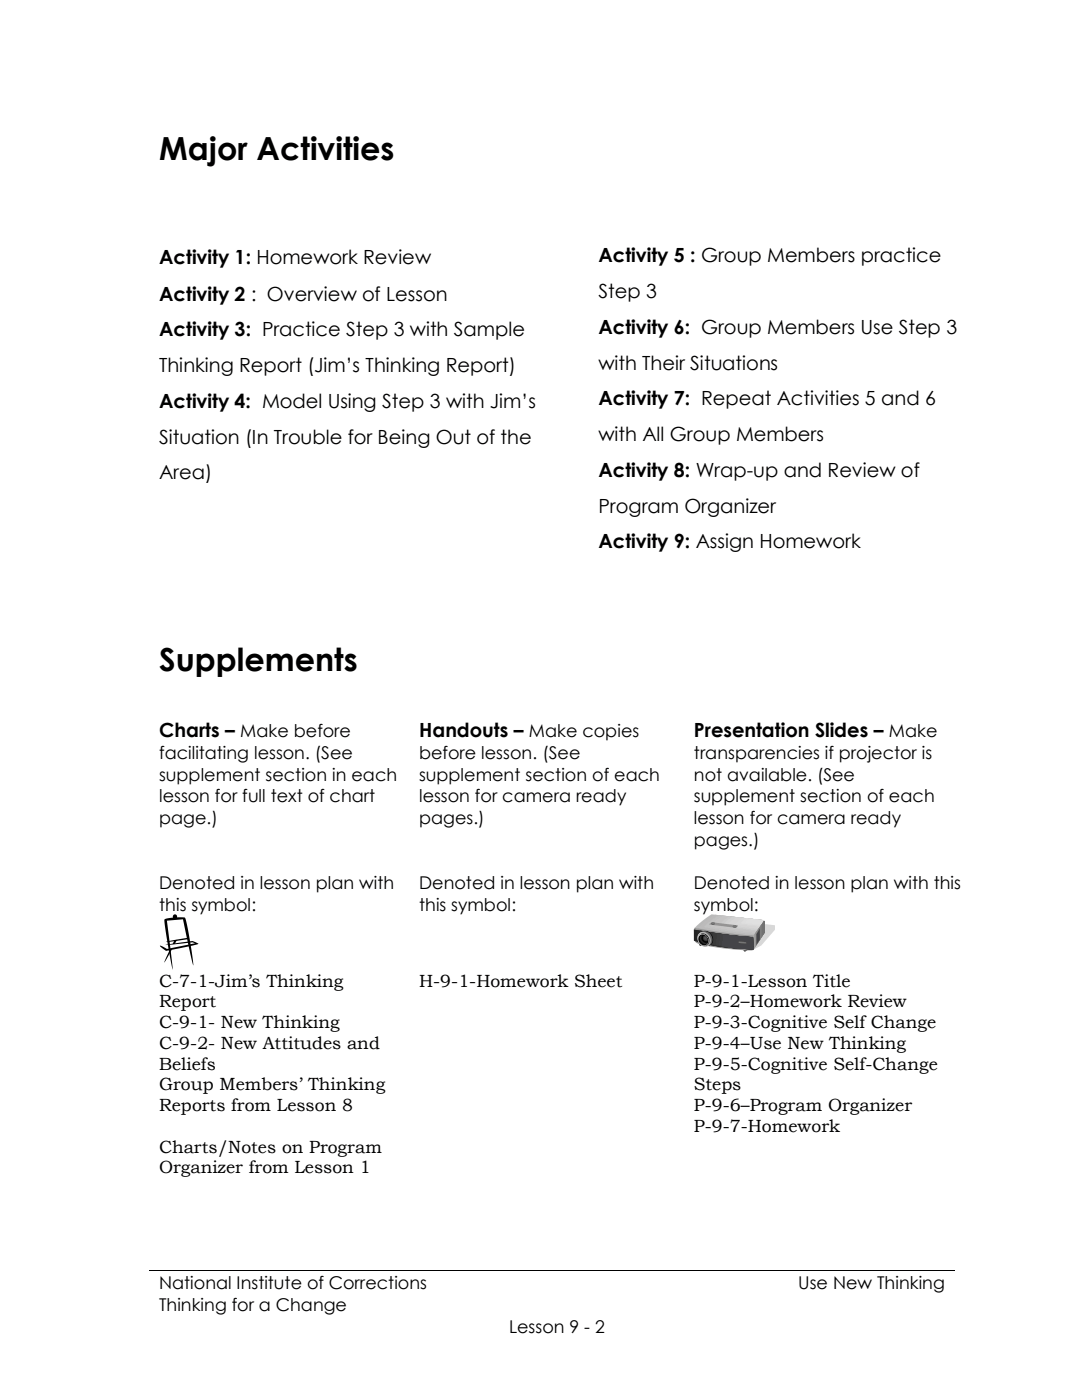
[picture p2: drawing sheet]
<svg xmlns="http://www.w3.org/2000/svg" width="216mm" height="279mm" viewBox="0 0 216 279" stroke-linecap="round" stroke-linejoin="round" font-family="sans-serif">
<path d="M29.9 253.7h68.5M98.6 253.7h30M128.8 253.7h61.7" fill="none" stroke="#000" stroke-width=".2"/>
<g fill="#000">
<path d="M98.4 253.6h.2v.1h-.2z" fill-rule="evenodd"/>
<path d="M128.6 253.6h.2v.1h-.2z" fill-rule="evenodd"/>
</g>
<g fill="#fff">
<path d="M31 48.4h.3v.2h-.3z" fill-rule="evenodd"/>
<path d="M31 48.4h.3v.2h-.3z" fill-rule="evenodd"/>
<path d="M31.3 48.4h80.6v.2h-80.6z" fill-rule="evenodd"/>
<path d="M111.9 48.4h.3v.2h-.3z" fill-rule="evenodd"/>
<path d="M111.9 48.4h.3v.2h-.3z" fill-rule="evenodd"/>
<path d="M31 55.8h.3v.3h-.3z" fill-rule="evenodd"/>
<path d="M31 55.8h.3v.3h-.3z" fill-rule="evenodd"/>
<path d="M31.3 55.8h80.6v.3h-80.6z" fill-rule="evenodd"/>
<path d="M111.9 55.8h.3v.3h-.3z" fill-rule="evenodd"/>
<path d="M111.9 55.8h.3v.3h-.3z" fill-rule="evenodd"/>
<path d="M31 48.6h.3v7.2h-.3z" fill-rule="evenodd"/>
<path d="M111.9 48.6h.3v7.2h-.3z" fill-rule="evenodd"/>
</g>
<g fill="#000">
<path d="M31.9 188.7l1.4 .7 5.6-1.1-.5-.2-5.4 .5 4.4-.7a2.26 2.26 0 0 1 2.2 .5l-5.7 1.2a1.16 1.16 0 0 1-1.6-.4z" fill-rule="evenodd"/>
<path d="M33.1 188l4.5-.9v.3z" fill-rule="evenodd"/>
<path d="M33.9 189.5l.4-.1-1.5 2.7z" fill-rule="evenodd"/>
<path d="M34.8 187.7l.5-.1-.4 .8h-.5z" fill-rule="evenodd"/>
<path d="M32.8 183.5l1.7-.4a.45 .45 0 0 1 .4-.6 .45 .45 0 0 1 .4 .6h1.5a51.9 51.9 0 0 1 1.8 9.6l-2.1-9.2-3.2 .2 1.2 9.8-.1-.1a80.5 80.5 0 0 1-1.6-9.9z" fill-rule="evenodd"/>
</g>
<path d="M150 184.1l4.7 .6v.8l-2.8 3.2-1.5 .8-1.5-3.9z" fill-rule="evenodd" fill="#d8d8d8"/>
<g fill="#4f4449">
<path d="M148.2 189.4l1.2 .1-.7 .4h-.2z" fill-rule="evenodd"/>
<path d="M139.4 188.1l1.1 .3-.9 .4z" fill-rule="evenodd"/>
</g>
<path d="M139 184.8l3-2.3 10.3 1.1 .3 .4-2.3 2.9-8-1-3.7-.7z" fill-rule="evenodd" fill="#bcb7ba"/>
<path d="M139.7 184.9l2.1-1.7a1.86 1.86 0 0 1 2.1-.5l8.4 .9 .3 .4-1.5 1.9a1.27 1.27 0 0 1-1.8 .7l-7-.9-2.8-.6z" fill-rule="evenodd" fill="#bfbabc"/>
<path d="M140.8 184.6l1.5-1.3a1.9 1.9 0 0 1 2.2-.5l6.4 .7a1.87 1.87 0 0 1 1.6 .4l-1.3 1.8a1.19 1.19 0 0 1-1.7 .7l-5.9-.7-3.2-.7z" fill-rule="evenodd" fill="#c4bfc1"/>
<path d="M141.5 184.7l1.6-1.3a1.91 1.91 0 0 1 2.3-.5l5.7 .6a1.76 1.76 0 0 1 1.4 .4l-1.2 1.6a1.1 1.1 0 0 1-1.5 .7l-6.4-.8-2-.5z" fill-rule="evenodd" fill="#c6c1c4"/>
<path d="M142.6 184.5l1.3-1.1a1.77 1.77 0 0 1 2.1-.5l5.2 .6a1.62 1.62 0 0 1 1.3 .4l-1.2 1.5a1.01 1.01 0 0 1-1.3 .6l-4.7-.6-3-.6z" fill-rule="evenodd" fill="#c9c4c6"/>
<path d="M143.3 184.6l.7-.7a2.48 2.48 0 0 1 3-.9l5.4 .7a.66 .66 0 0 1-.4 .8l-.6 .7a.93 .93 0 0 1-1.2 .6l-5-.7-2-.4z" fill-rule="evenodd" fill="#cec6c9"/>
<path d="M144.3 184.4l.6-.5a2.28 2.28 0 0 1 2.6-.8l4.9 .6a.69 .69 0 0 1-.4 .8l-.5 .6a.95 .95 0 0 1-1.4 .4l-4-.5-2-.4z" fill-rule="evenodd" fill="#d3ced1"/>
<path d="M145.2 184.3l.5-.4a1.99 1.99 0 0 1 2.3-.7l4.4 .4 .1 .3-.8 .9a1.15 1.15 0 0 1-1.5 .5l-5.2-.8z" fill-rule="evenodd" fill="#d8d1d3"/>
<path d="M146 184.3l1-.8a1.27 1.27 0 0 1 1.4-.3l4 .5 .1 .2-.7 .8a1.12 1.12 0 0 1-1.6 .4l-3.4-.5-.9-.2z" fill-rule="evenodd" fill="#dbd3d6"/>
<path d="M146.9 184.3l.3-.3a2.02 2.02 0 0 1 2.3-.7l2.9 .4 .1 .1-.4 .5a1.16 1.16 0 0 1-1.6 .6z" fill-rule="evenodd" fill="#ddd6d8"/>
<path d="M147.9 184.1l.1-.2a1.54 1.54 0 0 1 2-.5l2.4 .3 .1 .1-.4 .4a1.13 1.13 0 0 1-1.5 .4l-2.8-.4z" fill-rule="evenodd" fill="#e2dbdd"/>
<path d="M148.8 184l.8-.7 2.8 .4v.1l-.7 .7-3-.4z" fill-rule="evenodd" fill="#e5dde0"/>
<path d="M138.6 185.2l6.4 1 5.3 .5 .1 2.9a38.3 38.3 0 0 1-11.5-1.4l-.4-.5v-2.2z" fill-rule="evenodd" fill="#9b9391"/>
<path d="M152.4 183.8l.2 .5v1.8l-2.3 3.5v-2.8z" fill-rule="evenodd" fill="#a59e9b"/>
<path d="M152.4 183.8l.2 .9a2.85 2.85 0 0 1-.8 2.6l-1.3 2.1v-1.5a2.74 2.74 0 0 1 .7-2.4z" fill-rule="evenodd" fill="#a39999"/>
<path d="M152.4 183.8l.2 .9a2.76 2.76 0 0 1-.7 2.5l-1.2 1.9v-1.4a2.69 2.69 0 0 1 .7-2.5z" fill-rule="evenodd" fill="#9b9396"/>
<path d="M152.4 183.8l.1 .1a3.5 3.5 0 0 1-.9 3.7l-.8 1.2v-1.4a2.6 2.6 0 0 1 .7-2.3z" fill-rule="evenodd" fill="#998e93"/>
<path d="M152.5 183.8v.2a3.8 3.8 0 0 1-1 3.7l-.5 .8v-1.3a2.4 2.4 0 0 1 .6-2.2z" fill-rule="evenodd" fill="#91898e"/>
<path d="M152.5 183.8v.2a3.6 3.6 0 0 1-.9 3.6l-.4 .6v-1.9a2.09 2.09 0 0 1 .6-1.6z" fill-rule="evenodd" fill="#8e848c"/>
<path d="M152.5 183.8l.1 .8a3.2 3.2 0 0 1-.9 2.9l-.3 .4v-2.5z" fill-rule="evenodd" fill="#877f89"/>
<path d="M152.5 183.8l.1 .8a2.84 2.84 0 0 1-.8 2.7l-.3 .4v-1.3a2.99 2.99 0 0 1 .8-2.4z" fill-rule="evenodd" fill="#847a87"/>
<path d="M152.5 183.8l.1 .8a3 3 0 0 1-.8 2.6l-.1 .2v-1.2a2.69 2.69 0 0 1 .7-2.2z" fill-rule="evenodd" fill="#7c7582"/>
<path d="M152.5 183.8l.1 .3v1a2.25 2.25 0 0 1-.6 1.9l-.1 .1v-1.2a2.19 2.19 0 0 1 .4-1.8z" fill-rule="evenodd" fill="#7a707f"/>
<path d="M152.5 183.8l.1 .2v1a1.69 1.69 0 0 1-.4 1.6l-.1 .2v-2.3z" fill-rule="evenodd" fill="#726b7c"/>
<path d="M152.5 183.8l.1 .2v2.1l-.4 .4v-2.2z" fill-rule="evenodd" fill="#70667a"/>
<path d="M138.5 185.5l4.7 .8 7.1 .8v2.4l-6.2-.5a26.3 26.3 0 0 1-5.6-1.3z" fill-rule="evenodd" fill="#28231c"/>
<path d="M139.1 185.6l5.6 .9 5.6 .6v2.4l-6.3-.5-2.4-.4-2.2-.6-.3-.1z" fill-rule="evenodd" fill="#2b2821"/>
<path d="M139.7 185.7l4.1 .7 6.5 .7v2.4l-5.6-.4-2.7-.5-2.3-.6z" fill-rule="evenodd" fill="#2d2826"/>
<path d="M140.4 185.8l4.6 .7 5.3 .6v2.4l-5.7-.5-2.4-.4-1.9-.5z" fill-rule="evenodd" fill="#302d2b"/>
<path d="M141 185.9l4.9 .7 4.4 .5v2.4l-5.1-.4-2-.3-2.3-.6z" fill-rule="evenodd" fill="#333033"/>
<path d="M141.6 186l4.2 .6 4.5 .5v2.4l-5.4-.4-3.3-.8z" fill-rule="evenodd" fill="#353335"/>
<path d="M142.3 186.1l8 1v2.4l-5-.4-3.1-.7z" fill-rule="evenodd" fill="#38353d"/>
<path d="M142.9 186.2l7.4 .8v2.5l-4.5-.3-3-.6z" fill-rule="evenodd" fill="#3a383f"/>
<path d="M143.6 186.3l6.7 .7v2.5l-3.8-.3-3.1-.5z" fill-rule="evenodd" fill="#3d3a47"/>
<path d="M144.2 186.4l6.1 .6v2.5l-3.7-.3-2.6-.4z" fill-rule="evenodd" fill="#3f3f4c"/>
<path d="M144.8 186.5l5.5 .5v2.5l-3.4-.2-2.3-.4z" fill-rule="evenodd" fill="#423f51"/>
<g fill="#444456">
<path d="M145.5 186.6l4.8 .4v2.5l-5-.5z" fill-rule="evenodd"/>
<path d="M151.6 185.3v2.2l-.7 1.2v-2.3z" fill-rule="evenodd"/>
</g>
<path d="M139.9 186a1.6 1.6 0 0 1 2.1 .5 1.6 1.6 0 0 1-.3 2.2 1.66 1.66 0 0 1-1.9-.7 1.66 1.66 0 0 1 .1-2z" fill-rule="evenodd" fill="#00000f"/>
<path d="M139.9 186.1a1.56 1.56 0 0 1 2 .5 1.56 1.56 0 0 1-.3 2.1 1.62 1.62 0 0 1-1.8-.7 1.62 1.62 0 0 1 .1-1.9z" fill-rule="evenodd" fill="#60605b"/>
<path d="M139.6 186.2a1.56 1.56 0 0 1 2 .6 1.56 1.56 0 0 1-.4 2 1.62 1.62 0 0 1-1.8-.6 1.62 1.62 0 0 1 .2-2z" fill-rule="evenodd" fill="#b5a891"/>
<path d="M139.6 186.3a1.47 1.47 0 0 1 1.9 .5 1.47 1.47 0 0 1-.3 1.9 1.52 1.52 0 0 1-1.8-.6 1.52 1.52 0 0 1 .2-1.8z" fill-rule="evenodd" fill="#baaf99"/>
<path d="M139.6 186.3a1.35 1.35 0 0 1 1.8 .5 1.35 1.35 0 0 1-.5 1.9 1.47 1.47 0 0 1-1.5-.8 1.47 1.47 0 0 1 .2-1.6z" fill-rule="evenodd" fill="#c4b7a3"/>
<path d="M139.6 186.3a1.27 1.27 0 0 1 1.7 .5 1.27 1.27 0 0 1-.5 1.7 1.37 1.37 0 0 1-1.4-.7 1.37 1.37 0 0 1 .2-1.5z" fill-rule="evenodd" fill="#c9bfa8"/>
<path d="M139.6 186.3a1.17 1.17 0 0 1 1.6 .5 1.17 1.17 0 0 1-.5 1.6 1.27 1.27 0 0 1-1.2-.7 1.27 1.27 0 0 1 .1-1.4z" fill-rule="evenodd" fill="#cec4af"/>
<path d="M139.6 186.4a1.08 1.08 0 0 1 1.5 .4 1.08 1.08 0 0 1-.5 1.5 1.17 1.17 0 0 1-1.1-.6 1.17 1.17 0 0 1 .1-1.3z" fill-rule="evenodd" fill="#d6ceba"/>
<path d="M139.6 186.4a.99 .99 0 0 1 1.3 .4 .99 .99 0 0 1-.3 1.4 1.08 1.08 0 0 1-1.1-.6 1.08 1.08 0 0 1 .1-1.2z" fill-rule="evenodd" fill="#ddd3c1"/>
<path d="M139.6 186.4a.88 .88 0 0 1 1.3 .4 .88 .88 0 0 1-.6 1.2 .99 .99 0 0 1-.7-1.6z" fill-rule="evenodd" fill="#e5ddcc"/>
<path d="M139.6 186.5a.79 .79 0 0 1 1.1 .3 .79 .79 0 0 1-.4 1.1 .88 .88 0 0 1-.7-1.4z" fill-rule="evenodd" fill="#eae2d3"/>
<path d="M139.6 186.5a.69 .69 0 0 1 1.1 .4 .69 .69 0 0 1-.6 .9 .78 .78 0 0 1-.5-1.3z" fill-rule="evenodd" fill="#efead8"/>
<path d="M139.6 186.5a.6 .6 0 0 1 .9 .3 .6 .6 0 0 1-.5 .8 .69 .69 0 0 1-.4-1.1z" fill-rule="evenodd" fill="#f9f2e2"/>
<path d="M139.7 186.5a.51 .51 0 0 1 .7 .3 .51 .51 0 0 1-.5 .7l-.4-.4z" fill-rule="evenodd" fill="#fff9ea"/>
<path d="M139.6 186.5a1.28 1.28 0 0 1 1.8 .5 1.28 1.28 0 0 1-.5 1.7 1.39 1.39 0 0 1-1.4-.7 1.39 1.39 0 0 1 .1-1.5z" fill-rule="evenodd" fill="#00000f"/>
<path d="M139.6 186.6a1.23 1.23 0 0 1 1.6 .5 1.23 1.23 0 0 1-.5 1.7 1.34 1.34 0 0 1-1.3-.7 1.34 1.34 0 0 1 .2-1.5z" fill-rule="evenodd" fill="#c1bcb2"/>
<path d="M139.6 186.6a1.16 1.16 0 0 1 1.5 .5 1.16 1.16 0 0 1-.4 1.5 1.26 1.26 0 0 1-1.3-.6 1.26 1.26 0 0 1 .2-1.4z" fill-rule="evenodd" fill="#c6c1b7"/>
<path d="M139.6 186.6a1.08 1.08 0 0 1 1.4 .5 1.08 1.08 0 0 1-.4 1.4 1.17 1.17 0 0 1-1.1-.6 1.17 1.17 0 0 1 .1-1.3z" fill-rule="evenodd" fill="#c9c6bf"/>
<path d="M139.6 186.6a1.01 1.01 0 0 1 1.4 .5 1.01 1.01 0 0 1-.4 1.3 1.09 1.09 0 0 1-1.1-.5 1.09 1.09 0 0 1 .1-1.3z" fill-rule="evenodd" fill="#ccccc1"/>
<path d="M139.6 186.7a.94 .94 0 0 1 1.3 .3 .94 .94 0 0 1-.4 1.3 1.02 1.02 0 0 1-1-.5 1.02 1.02 0 0 1 .1-1.1z" fill-rule="evenodd" fill="#d1d1c6"/>
<path d="M139.6 186.7a.85 .85 0 0 1 1.2 .4 .85 .85 0 0 1-.5 1.1 .95 .95 0 0 1-.7-1.5z" fill-rule="evenodd" fill="#d3d6ce"/>
<path d="M139.6 186.7a.77 .77 0 0 1 1.1 .4 .77 .77 0 0 1-.5 1 .87 .87 0 0 1-.6-1.4z" fill-rule="evenodd" fill="#d8dbd3"/>
<path d="M139.5 186.8a.68 .68 0 0 1 1.1 .2 .68 .68 0 0 1-.6 1 .82 .82 0 0 1-.5-1.2z" fill-rule="evenodd" fill="#dbe0db"/>
<path d="M139.6 186.7a.62 .62 0 0 1 .9 .4 .62 .62 0 0 1-.5 .8 .7 .7 0 0 1-.4-1.2z" fill-rule="evenodd" fill="#e0e5e0"/>
<path d="M139.6 186.8a.53 .53 0 0 1 .8 .2 .53 .53 0 0 1-.5 .7l-.4-.4z" fill-rule="evenodd" fill="#e2eae2"/>
<circle cx="140" cy="187.1" r=".46" fill="#e5efea"/>
<circle cx="139.9" cy="187.1" r=".39" fill="#eaf4ef"/>
<path d="M139.6 186.7a1.12 1.12 0 0 1 1.6 .4 1.12 1.12 0 0 1-.5 1.5 1.21 1.21 0 0 1-1.2-.6 1.21 1.21 0 0 1 .1-1.3z" fill-rule="evenodd" fill="#00000f"/>
<path d="M140.5 186.7l.4 .3 .3 .6a.55 .55 0 0 1-.6 .2 .55 .55 0 0 1-.3-.5z" fill-rule="evenodd" fill="#1e3030"/>
<path d="M140.5 186.8l.5 .3a.45 .45 0 0 1 .1 .7 .62 .62 0 0 1-.7-.3 .62 .62 0 0 1 .1-.7z" fill-rule="evenodd" fill="#263335"/>
<path d="M140.5 186.8h.2l.3 .3a.41 .41 0 0 1 .1 .7 .58 .58 0 0 1-.7-.3 .58 .58 0 0 1 .1-.7z" fill-rule="evenodd" fill="#283538"/>
<path d="M140.5 186.8l.4 .3a.39 .39 0 0 1 .1 .6 .54 .54 0 0 1-.6-.2 .54 .54 0 0 1 .1-.7z" fill-rule="evenodd" fill="#30383d"/>
<path d="M140.5 186.9a.54 .54 0 0 1 .6 .7 .47 .47 0 0 1-.6-.1 .47 .47 0 0 1 0-.6z" fill-rule="evenodd" fill="#353a42"/>
<path d="M140.5 187v-.1a.5 .5 0 0 1 .5 .8 .49 .49 0 0 1-.5-.7z" fill-rule="evenodd" fill="#3a3d44"/>
<path d="M140.5 187l.1-.1 .2 .1 .3 .5a.39 .39 0 0 1-.5 0 .39 .39 0 0 1-.1-.5z" fill-rule="evenodd" fill="#3f3f4c"/>
<path d="M140.5 187a.4 .4 0 0 1 .4 .1 .4 .4 0 0 1 .1 .5 .42 .42 0 0 1-.5-.6z" fill-rule="evenodd" fill="#44424f"/>
<path d="M140.6 187l.3 .1 .1 .3a.32 .32 0 0 1-.4 0 .32 .32 0 0 1 0-.4z" fill-rule="evenodd" fill="#494454"/>
<path d="M140.7 186.9l.1 .1a.26 .26 0 0 1 .2 .3 .26 .26 0 0 1-.3 .2 .26 .26 0 0 1-.2-.3z" fill-rule="evenodd" fill="#514759"/>
<path d="M140.7 187h.1a.24 .24 0 0 1 .2 .4 .24 .24 0 0 1-.3 .1 .24 .24 0 0 1-.1-.4z" fill-rule="evenodd" fill="#54495b"/>
<path d="M140.7 187l.2 .2a.18 .18 0 0 1-.3 .2 .18 .18 0 0 1 0-.3z" fill-rule="evenodd" fill="#5b4c60"/>
<path d="M139.8 186.8l.3-.2a.93 .93 0 0 0 0 1.2 .93 .93 0 0 0 1.1 .3 .85 .85 0 0 1-1.5-.4l-.1-.4z" fill-rule="evenodd" fill="#19233d"/>
<path d="M141.5 184.4l.5-.3 5.2 .6 .1 .1-.4 .4z" fill-rule="evenodd" fill="#9b9391"/>
<g fill="#444456">
<path d="M142 184.2a.31 .31 0 0 1 .4-.1 .31 .31 0 0 1 .1 .4h-.4l-.2-.1z" fill-rule="evenodd"/>
<path d="M146.2 184.8a.32 .32 0 0 1 .4-.2 .32 .32 0 0 1 .2 .5h-.4z" fill-rule="evenodd"/>
</g>
<g fill="#7f7777">
<path d="M142 184.2a.32 .32 0 0 1 .4-.2 .32 .32 0 0 1 .2 .4h-.5z" fill-rule="evenodd"/>
<path d="M146.3 184.7a.31 .31 0 0 1 .4-.1 .31 .31 0 0 1 .2 .4h-.5l-.2-.1z" fill-rule="evenodd"/>
</g>
<path d="M147.4 187.9l1.5 .1v.3l-1.5-.1z" fill-rule="evenodd" fill="#917259"/>
<g fill="#fff">
<path d="M29.9 193.6h1.9v53.9h-1.9z" fill-rule="evenodd"/>
<path d="M79.8 193.6h1.9v53.9h-1.9z" fill-rule="evenodd"/>
<path d="M31.8 193.6h48v4.2h-48z" fill-rule="evenodd"/>
<path d="M31.8 197.8h48v4.1h-48z" fill-rule="evenodd"/>
<path d="M31.8 201.9h48v4.1h-48z" fill-rule="evenodd"/>
<path d="M31.8 206h48v4.2h-48z" fill-rule="evenodd"/>
<path d="M31.8 210.2h48v4.1h-48z" fill-rule="evenodd"/>
<path d="M31.8 214.3h48v4.2h-48z" fill-rule="evenodd"/>
<path d="M31.8 218.5h48v4.1h-48z" fill-rule="evenodd"/>
<path d="M31.8 222.6h48v4.2h-48z" fill-rule="evenodd"/>
<path d="M31.8 226.8h48v4.1h-48z" fill-rule="evenodd"/>
<path d="M31.8 230.9h48v4.1h-48z" fill-rule="evenodd"/>
<path d="M31.8 235h48v4.2h-48z" fill-rule="evenodd"/>
<path d="M31.8 239.2h48v4.1h-48z" fill-rule="evenodd"/>
<path d="M31.8 243.3h48v4.2h-48z" fill-rule="evenodd"/>
<path d="M81.7 193.6h1.9v4.2h-1.9z" fill-rule="evenodd"/>
<path d="M134.6 193.6h1.9v4.2h-1.9z" fill-rule="evenodd"/>
<path d="M81.7 197.8h54.8v49.7h-54.8z" fill-rule="evenodd"/>
<path d="M83.6 193.6h51v4.2h-51z" fill-rule="evenodd"/>
<path d="M136.5 193.6h2v41.9h-2z" fill-rule="evenodd"/>
<path d="M191.8 193.6h1.9v41.9h-1.9z" fill-rule="evenodd"/>
<path d="M136.5 235.4h57.2v12.1h-57.2z" fill-rule="evenodd"/>
<path d="M138.5 193.6h53.3v4.2h-53.3z" fill-rule="evenodd"/>
<path d="M138.5 197.8h53.3v4.1h-53.3z" fill-rule="evenodd"/>
<path d="M138.5 201.9h53.3v4.1h-53.3z" fill-rule="evenodd"/>
<path d="M138.5 206h53.3v4.2h-53.3z" fill-rule="evenodd"/>
<path d="M138.5 210.2h53.3v4.1h-53.3z" fill-rule="evenodd"/>
<path d="M138.5 214.3h53.3v4.2h-53.3z" fill-rule="evenodd"/>
<path d="M138.5 218.5h53.3v4.1h-53.3z" fill-rule="evenodd"/>
<path d="M138.5 222.6h53.3v4.2h-53.3z" fill-rule="evenodd"/>
<path d="M138.5 226.8h53.3v4.1h-53.3z" fill-rule="evenodd"/>
<path d="M138.5 230.9h53.3v4.6h-53.3z" fill-rule="evenodd"/>
</g>
<g font-size="6.3">
<text x="31.8" y="31.9">Major Activities</text>
<text x="31.8" y="134">Supplements</text>
</g>
<g font-size="3.9">
<text x="31.8" y="52.6">Activity 1: Homework Review</text>
<text x="119.4" y="52.3">Activity 5 : Group Members practice</text>
<text x="31.8" y="60">Activity 2 : Overview of Lesson</text>
<text x="119.4" y="59.5">Step 3</text>
<text x="31.8" y="67.1">Activity 3: Practice Step 3 with Sample</text>
<text x="119.4" y="66.6">Activity 6: Group Members Use Step 3</text>
<text x="31.8" y="74.3">Thinking Report (Jim’s Thinking Report)</text>
<text x="119.4" y="73.8">with Their Situations</text>
<text x="31.8" y="81.4">Activity 4: Model Using Step 3 with Jim’s</text>
<text x="119.4" y="80.9">Activity 7: Repeat Activities 5 and 6</text>
<text x="31.8" y="88.6">Situation (In Trouble for Being Out of the</text>
<text x="119.4" y="88">with All Group Members</text>
<text x="31.8" y="95.7">Area)</text>
<text x="119.4" y="95.2">Activity 8: Wrap-up and Review of</text>
<text x="119.4" y="102.3">Program Organizer</text>
<text x="119.4" y="109.4">Activity 9: Assign Homework</text>
<text x="31.8" y="147.1">Charts – Make before</text>
<text x="83.6" y="147.1">Handouts – Make copies</text>
<text x="138.5" y="147.1">Presentation Slides – Make</text>
</g>
<g font-size="3.5">
<text x="31.8" y="151.5">facilitating lesson. (See</text>
<text x="31.8" y="155.8">supplement section in each</text>
<text x="83.6" y="151.5">before lesson. (See</text>
<text x="83.6" y="155.8">supplement section of each</text>
<text x="138.5" y="151.5">transparencies if projector is</text>
<text x="138.5" y="155.8">not available. (See</text>
<text x="31.8" y="160.1">lesson for full text of chart</text>
<text x="83.6" y="160.1">lesson for camera ready</text>
<text x="138.5" y="160.1">supplement section of each</text>
<text x="31.8" y="164.5">page.)</text>
<text x="83.6" y="164.5">pages.)</text>
<text x="138.5" y="164.5">lesson for camera ready</text>
<text x="138.5" y="168.8">pages.)</text>
<text x="31.8" y="177.4">Denoted in lesson plan with</text>
<text x="83.6" y="177.4">Denoted in lesson plan with</text>
<text x="138.5" y="177.4">Denoted in lesson plan with this</text>
<text x="31.8" y="181.8">this symbol:</text>
<text x="83.6" y="181.8">this symbol:</text>
<text x="138.5" y="181.8">symbol:</text>
<text x="31.8" y="196.9">C-7-1-Jim’s Thinking</text>
<text x="83.6" y="196.9">H-9-1-Homework Sheet</text>
<text x="138.5" y="196.9">P-9-1-Lesson Title</text>
<text x="31.8" y="201.1">Report</text>
<text x="138.5" y="201.1">P-9-2–Homework Review</text>
<text x="31.8" y="205.2">C-9-1- New Thinking</text>
<text x="31.8" y="209.3">C-9-2- New Attitudes and</text>
<text x="138.5" y="205.2">P-9-3-Cognitive Self Change</text>
<text x="138.5" y="209.3">P-9-4–Use New Thinking</text>
<text x="31.8" y="213.5">Beliefs</text>
<text x="138.5" y="213.5">P-9-5-Cognitive Self-Change</text>
<text x="31.8" y="217.6">Group Members’ Thinking</text>
<text x="31.8" y="221.8">Reports from Lesson 8</text>
<text x="138.5" y="217.6">Steps</text>
<text x="138.5" y="221.8">P-9-6–Program Organizer</text>
<text x="138.5" y="225.9">P-9-7-Homework</text>
<text x="31.8" y="230.1">Charts/Notes on Program</text>
<text x="31.8" y="234.2">Organizer from Lesson 1</text>
<text x="31.8" y="257.3">National Institute of Corrections</text>
<text x="159.3" y="257.3">Use New Thinking</text>
<text x="31.8" y="261.7">Thinking for a Change</text>
<text x="101.6" y="266">Lesson 9 - 2</text>
</g>
</svg>
